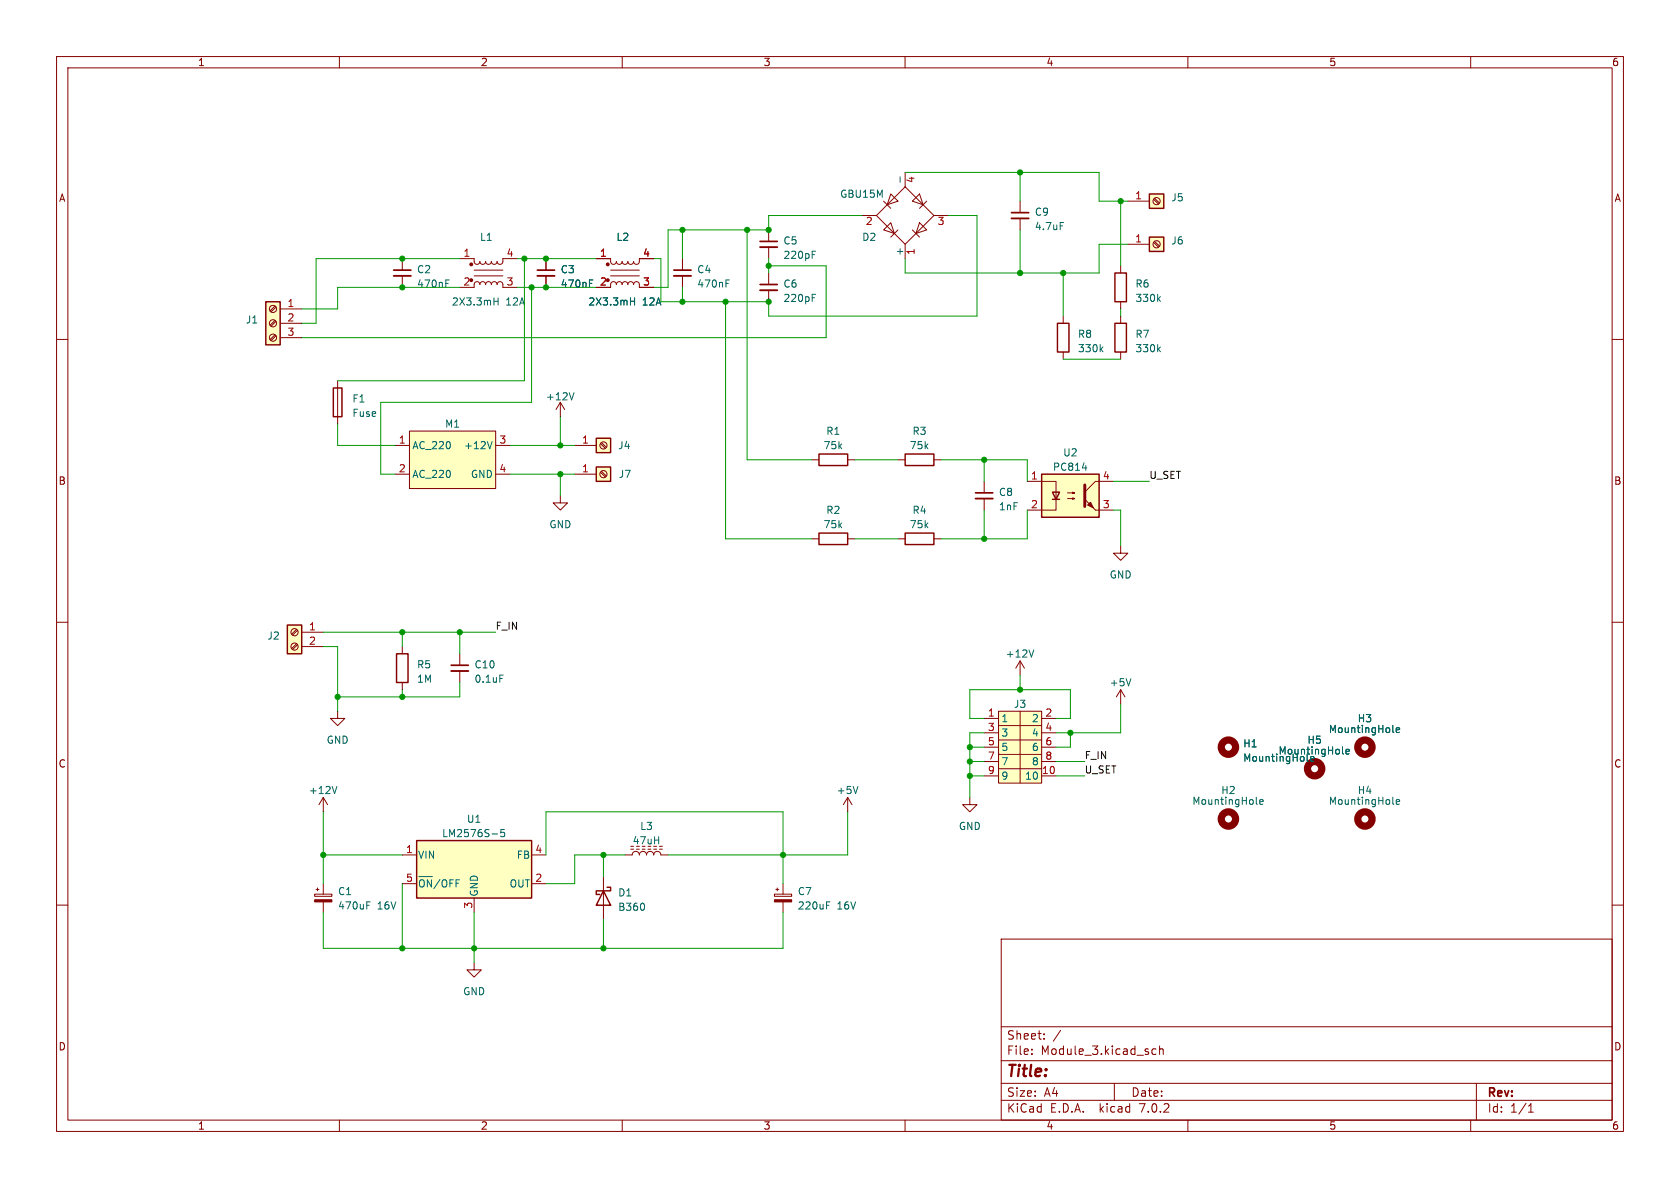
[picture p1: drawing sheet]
<svg xmlns="http://www.w3.org/2000/svg" width="297mm" height="210mm" viewBox="0 0 297 210" stroke-linecap="round" stroke-linejoin="round" font-family="sans-serif">
<g fill="none" stroke="#840000" stroke-width=".18">
<path d="M10 10h277v190h-277zM12 12h273v186h-273zM60 10v2M110 10v2M160 10v2M210 10v2M260 10v2M152.4 38.1h2.5M154.9 38.1l5.1-5.1 5.1 5.1-5.1 5.1zM156.2 35.6l1.3 1.2M157.5 34.3l1.2 1.3-1.9 .6zM157.5 39.4l.6 1.9-1.9-.7z"/>
<path d="M160 30.5v2.5M161.3 35.6l1.3-1.3 .6 1.9zM162.6 39.4l1.2 1.2-1.9 .7zM163.8 35.6l-1.2 1.2M165.1 38.1h2.5M180.3 35.6v2M180.3 38.6v2M199.4 35.6h3.8M203.9 35.2l.9 .9M204.1 35.1l.9 .8M10 60h2M48.6 59.2l-.8 .8"/>
<path d="M48.6 56.6l-.8 .9M48.6 54.1l-.8 .8M48.8 59.4l-.9 .8M48.8 56.8l-.9 .9M48.8 54.3l-.9 .8M49.5 54.6h3.8M49.5 57.2h3.8M49.5 59.7h3.8M71.1 45.7v2.1M71.1 48.8v2M81.3 45.7h2.5l.1 .8 .4 .2 .4-.1 .1-.4 .2 .4 .3 .1 .4-.1 .2-.4 .1 .3 .3 .2 .4-.1 .2-.4 .2 .4 .4 .1 .3-.2 .1-.3 .2 .4 .4 .1 .4-.3v-.7h2.5M81.3 50.8h2.5l.1-.7 .4-.3 .4 .1 .1 .4 .2-.3 .3-.2 .4 .1 .2 .4v-.3l.3-.2 .5 .1 .2 .4 .2-.4 .4-.1 .3 .2 .1 .3 .1-.4 .5-.1 .4 .3v.7h2.5"/>
<path d="M83.8 47.8h5.1M83.8 48.8h5.1M96.5 45.7v2.1M96.5 48.8v2M105.4 45.7h2.5l.1 .8 .4 .2 .4-.1 .2-.4 .1 .4 .3 .1 .4-.1 .2-.4 .1 .3 .3 .2 .4-.1 .2-.4 .2 .4 .5 .1 .2-.2 .1-.3 .2 .4 .4 .1 .4-.3v-.7h2.6M105.4 50.8h2.5l.1-.7 .5-.3 .3 .1 .2 .4 .1-.3 .3-.2 .4 .1 .2 .4 .1-.3 .2-.2 .5 .1 .2 .4 .2-.4 .4-.1 .3 .2 .1 .3 .2-.4 .4-.1 .4 .3v.7h2.6M107.9 47.8h5.1M107.9 48.8h5.1M120.6 45.7v2.1M120.6 48.8v2M135.9 40.6v2.1M135.9 43.7v2"/>
<path d="M135.9 48.3v2M135.9 51.3v2M158.7 40.6l-1.2 1.3M160 43.2v2.5M161.3 40.6l1.3 1.3M188 55.9v1.3M198.1 47v1.3M198.1 53.3v1.3M198.1 55.9v1.3M199.4 43.2h3.8M203.9 42.8l.9 .9M204.1 42.7l.9 .8"/>
<path d="M285 60h2M59.7 67.3v7.6M69.8 78.7h2.6M72.4 76.2h15.2v10.2h-15.2zM87.6 78.7h2.6M99.1 71.1l-.8 1.3M99.1 71.1v2.6M99.1 71.1l.7 1.3M101.6 78.7h3.8M106.1 78.4l.9 .8M106.3 78.2l.9 .9M188 62.2v1.3"/>
<path d="M198.1 62.2v1.3M69.8 83.8h2.6M87.6 83.8h2.6M99.1 87.6v1.3h1.2l-1.2 1.3-1.3-1.3h1.3M101.6 83.8h3.8M106.1 83.5l.9 .8M106.3 83.3l.9 .9M143.5 81.3h1.3M143.5 95.3h1.3M149.9 81.3h1.2M149.9 95.3h1.2M158.7 81.3h1.3"/>
<path d="M158.7 95.3h1.3M165.1 81.3h1.3M165.1 95.3h1.3M174 85.1v2M174 88.1v2.1M181.6 85.1h5.1v5.1h-5.1M188.7 88.1h1.3l-.4 .2v-.3l.4 .1M188.7 87.1h1.3l-.4 .1v-.2l.4 .1M193.7 90.2h3.1M196.8 85.1h-3.1l-1.9 1.9M198.1 96.5v1.3h1.3l-1.3 1.3-1.3-1.3h1.3M10 110h2"/>
<path d="M52.4 113.8l-.8 .8M52.4 111.3l-.8 .8M52.6 114l-.9 .8M52.6 111.4l-.9 .9M53.3 111.8h3.8M53.3 114.3h3.8M71.1 114.3v1.3M81.3 115.6v2M81.3 118.6v2.1M180.3 116.8v2.6M180.3 116.8l-.7 1.3M180.3 116.8l.8 1.3"/>
<path d="M285 110h2M59.7 125.7v1.3h1.3l-1.3 1.3-1.3-1.3h1.3M71.1 120.7v1.2M174 127h2.5M174 137.2h2.5M174 129.5h2.5M174 132.1h2.5M174 134.6h2.5M176.5 125.7h7.6v12.7h-7.6zM176.5 135.9h7.6M176.5 133.4h7.6M176.5 130.8h7.6"/>
<path d="M176.5 128.3h7.6M180.3 125.7v12.7M184.1 127h2.6M184.1 137.2h2.6M184.1 129.5h2.6M184.1 132.1h2.6M184.1 134.6h2.6M198.1 121.9l-.7 1.3M198.1 121.9v2.6M198.1 121.9l.8 1.3M10 160h2M55.6 158.1h3.1v.3h-3.1z"/>
<path d="M55.9 157.2h.5M56.1 157v.5M57.1 141l-.7 1.2M57.1 141v2.5M57.1 156.2v1.9M57.1 159.4v1.9M57.1 141l.8 1.2M71.1 151.1h2.6M71.1 156.2h2.6M83.8 158.8v2.5M94 151.1h2.5M94 156.2h2.5"/>
<path d="M106.7 154.9v7.7M110.5 151.1h1.3a.64 .64 0 0 1 .6-.6 .64 .64 0 0 1 .6 .6 .64 .64 0 0 1 .7-.6 .64 .64 0 0 1 .6 .6 .64 .64 0 0 1 .6-.6 .64 .64 0 0 1 .7 .6 .64 .64 0 0 1 .6-.6 .64 .64 0 0 1 .6 .6h1.3M111.5 150.1h.5M112.5 150.1h.5M113.5 150.1h.5M114.6 150.1h.5M115.6 150.1h.5M116.6 150.1h.5M116.6 149.6h.5M136.9 158.1h3.1v.3h-3.1zM137.2 157.2h.5M137.4 157v.5"/>
<path d="M138.4 156.2v1.9M138.4 159.4v1.9M149.9 141l-.8 1.2M149.9 141v2.5M149.9 141l.7 1.2M171.4 141v1.2h1.3l-1.3 1.3-1.2-1.3h1.2M285 160h2M83.8 170.2v1.3h1.3l-1.3 1.2-1.3-1.2h1.3M177 166h108v32h-108zM60 198v2M110 198v2M160 198v2"/>
<path d="M177 194.5h108M177 191.5h108M177 187.5h108M177 181.5h108M182.4 186.3v.1M182.4 185.5v.1M184.6 183.6v.1M184.6 182.8v.1M197 191.5v3M203.6 186.1l.3 .3 .5-.1M204.4 185.5l-.5-.1-.3 .3M205 185.5l.2-.1 .4 .1v.9"/>
<path d="M205 184.9v1.5M210 198v2M260 198v2M261 191.5v6.5M270.2 196.6h.9M270.2 195.5l.4-.4v1.5"/>
<circle cx="204.5" cy="35.6" r=".63"/>
<circle cx="48.3" cy="57.1" r=".63"/>
<circle cx="48.3" cy="59.7" r=".63"/>
<circle cx="48.3" cy="54.6" r=".63"/>
<circle cx="204.5" cy="43.2" r=".63"/>
<circle cx="106.7" cy="78.7" r=".63"/>
<circle cx="106.7" cy="83.8" r=".63"/>
<circle cx="52.1" cy="111.8" r=".63"/>
<circle cx="52.1" cy="114.3" r=".63"/>
</g>
<g fill="#840000" stroke="#840000" stroke-width=".18">
<path d="M191.8 88.3l1.9 1.9z"/>
<path d="M192.3 89.3l.5-.5 .5 1z"/>
<path d="M55.6 159.1h3.1v.3h-3.1z"/>
<path d="M136.9 159.1h3.1v.3h-3.1z"/>
<circle cx="83.3" cy="49.5" r=".25"/>
<circle cx="83.3" cy="46.7" r=".25"/>
<circle cx="107.4" cy="49.5" r=".25"/>
<circle cx="107.4" cy="46.7" r=".25"/>
</g>
<g fill="none" stroke="#006464" stroke-width=".18">
<path d="M159.1 31.3v.9M187.4 39.3h.6M78.8 49.5h.6M87.3 53.3h.8M88.1 52.7v1.2M104.2 49.5h.6M111.5 53.3h.7M112.2 52.7v1.2M128.3 49.5h.6M143.6 44.4h.6M143.6 52h.6M204.8 52.8l.3 .5"/>
<path d="M205.1 52.4l-.4 .5M87 78.1l-.4 1.2M101.5 69.4l-.4 1.3M194.6 61.7l.4 .5M195 61.3l-.5 .5M204.8 61.7l.3 .5M205.1 61.3l-.4 .5M191.3 82.7h.8M88.4 119.3h.6M182.8 114.9l-.5 1.3M199.9 120l-.4 1.2M59.6 139l-.5 1.3"/>
<path d="M151.7 139l-.4 1.3M231.2 134.5l.1 .1M231.8 134.5h.4M237.4 133.2l.1 .1M237.9 132.9l.6-.1v-.3h-.4l-.2 .1 .1 .6h.5M246.3 129.4l.1 .1M246.8 129.1l.6-.2v-.2l-.4-.1-.2 .2 .1 .6h.5M64.8 159.4h.6M74 155h2.4M74.2 156a.42 .42 0 0 1 .4-.5 .42 .42 0 0 1 .4 .5M76.3 155.5v1.3l-.8-1.3v1.3M77.8 155.5l-1.1 1.6"/>
<path d="M78.1 156a.42 .42 0 0 1 .5-.5 .42 .42 0 0 1 .4 .5M80.1 155.5h-.6v1.3M81.2 155.5h-.6v1.3M87 147.4h1M89.2 146.6h-.6l-.1 .6 .2-.1 .4 .1 .1 .2v.4l-.2 .1-.5-.1M113.9 159.9v.8M146.1 159.4h.6M222.2 142.1l.1 .1M222.7 141.8l.6-.2-.1-.2-.3-.1-.2 .2 .1 .6h.4M246.3 142.1l.1 .1M246.8 141.8l.6-.2v-.2l-.4-.1-.2 .2 .1 .6h.5"/>
</g>
<g fill="none" stroke="#840000" stroke-width="1.3">
<circle cx="217.2" cy="132.1" r="1.27"/>
<circle cx="232.4" cy="135.9" r="1.27"/>
<circle cx="241.3" cy="132.1" r="1.27"/>
<circle cx="217.2" cy="144.8" r="1.27"/>
<circle cx="241.3" cy="144.8" r="1.27"/>
</g>
<g fill="#ffffc2" stroke="#ffffc2" stroke-width=".18">
<path d="M105.4 82.6h2.5v2.5h-2.5z"/>
<path d="M105.4 77.5h2.5v2.5h-2.5z"/>
<path d="M73.7 148.6h20.3v10.2h-20.3z"/>
<path d="M184.1 83.8h10.2v7.6h-10.2z"/>
<path d="M203.2 34.3h2.5v2.5h-2.5z"/>
<path d="M203.2 41.9h2.5v2.6h-2.5z"/>
<path d="M47 53.3h2.5v7.7h-2.5z"/>
<path d="M72.4 76.2h15.2v10.2h-15.2z"/>
<path d="M50.8 110.5h2.5v5.1h-2.5z"/>
<path d="M176.5 125.7h7.6v12.7h-7.6z"/>
</g>
<g fill="none" stroke="#840000" stroke-width=".25">
<path d="M203.2 34.3h2.5v2.5h-2.5zM47 53.3h2.5v7.7h-2.5zM186.9 57.2h2.1v5h-2.1zM197.1 48.3h2v5h-2zM197.1 57.2h2v5h-2zM203.2 41.9h2.5v2.6h-2.5zM58.9 68.6h1.6v5.1h-1.6zM105.4 77.5h2.5v2.5h-2.5zM105.4 82.6h2.5v2.5h-2.5zM144.8 94.2h5.1v2.1h-5.1zM144.8 80.3h5.1v2h-5.1zM160 80.3h5.1v2h-5.1z"/>
<path d="M160 94.2h5.1v2.1h-5.1zM184.1 83.8h10.2v7.6h-10.2zM186.1 87h1.2l-.6 1.3zM186.1 88.3h1.2M50.8 110.5h2.5v5.1h-2.5zM70.1 115.6h2v5.1h-2zM73.7 148.6h20.3v10.2h-20.3zM106.7 157.5l1.2 2.5h-2.5zM107.3 156.8h.6v.7h-2.5v.6h.6"/>
</g>
<path d="M178.8 38.6h3.1M69.6 48.8h3M95 48.8h3M119.1 48.8h3.1M134.4 43.7h3M134.4 51.3h3M172.5 88.1h3M79.8 118.6h3" fill="none" stroke="#840000" stroke-width=".33"/>
<path d="M178.8 37.6h3.1M69.6 47.8h3M95 47.8h3M119.1 47.8h3.1M134.4 42.7h3M134.4 50.3h3M172.5 87.1h3M79.8 117.6h3" fill="none" stroke="#840000" stroke-width=".3"/>
<path d="M191.8 85.7v3.8" fill="none" stroke="#840000" stroke-width=".51"/>
<g fill="none" stroke="#009600" stroke-width=".18">
<path d="M152.4 38.1h-16.5v2.5h-17.8v10.2h-2.5M160 30.5h34.3v5.1h5.1M167.6 38.1h5.1v17.8h-36.8v-2.6h-19.1v-7.6h-1.2M180.3 30.5v5.1M198.1 35.6v11.4M81.3 45.7h-25.4v11.5h-2.6M81.3 50.8h-21.6v3.8h-6.4M91.4 45.7h14M91.4 50.8h14M92.7 45.7v21.6h-33M94 50.8v20.3h-26.7v12.7h2.5M120.6 40.6v5.1"/>
<path d="M120.6 50.8v2.5M128.3 53.3v42h15.2M132.1 40.6v40.7h11.4M135.9 45.7v2.6M135.9 47h10.1v12.7h-92.7M180.3 40.6v7.7M188 48.3v7.6M198.1 54.6v1.3M199.4 43.2h-5.1v5.1h-34.3v-2.6M59.7 74.9v3.8h10.1M90.2 78.7h11.4M99.1 73.7v5"/>
<path d="M188 63.5h10.1M90.2 83.8h11.4M99.1 83.8v3.8M151.1 81.3h7.6M151.1 95.3h7.6M166.4 81.3h15.2v3.8M174 81.3v3.8M174 90.2v5.1M181.6 90.2v5.1h-15.2M196.8 85.1h6.4M196.8 90.2h1.3v6.3M57.1 111.8h30.5"/>
<path d="M57.1 114.3h2.6v11.4M71.1 111.8v2.5M81.3 111.8v3.8M180.3 119.4v2.5M71.1 121.9v1.3M81.3 120.7v2.5h-21.6M171.4 134.6h2.6M171.4 137.2h2.6M171.4 132.1h2.6M174 127h-2.6v-5.1h17.8v5.1h-2.5M174 129.5h-2.6v11.5M186.7 134.6h5.1"/>
<path d="M186.7 137.2h5.1M189.2 129.5v2.6h-2.5M198.1 124.5v5h-11.4M57.1 151.1h14M57.1 143.5v12.7M71.1 156.2v11.4M96.5 151.1v-7.6h41.9v12.7M106.7 151.1v3.8M110.5 151.1h-8.9v5.1h-5.1M149.9 143.5v7.6h-31.8M57.1 161.3v6.3h81.3v-6.3M83.8 161.3v8.9"/>
<path d="M106.7 162.6v5"/>
</g>
<g fill="#009600" stroke="#009600" stroke-width=".18">
<circle cx="96.5" cy="45.7" r=".46"/>
<circle cx="96.5" cy="50.8" r=".46"/>
<circle cx="71.1" cy="45.7" r=".46"/>
<circle cx="71.1" cy="50.8" r=".46"/>
<circle cx="92.7" cy="45.7" r=".46"/>
<circle cx="94" cy="50.8" r=".46"/>
<circle cx="99.1" cy="78.7" r=".46"/>
<circle cx="198.1" cy="35.6" r=".46"/>
<circle cx="180.3" cy="30.5" r=".46"/>
<circle cx="174" cy="95.3" r=".46"/>
<circle cx="174" cy="81.3" r=".46"/>
<circle cx="180.3" cy="48.3" r=".46"/>
<circle cx="188" cy="48.3" r=".46"/>
<circle cx="180.3" cy="121.9" r=".46"/>
<circle cx="71.1" cy="167.6" r=".46"/>
<circle cx="83.8" cy="167.6" r=".46"/>
<circle cx="106.7" cy="167.6" r=".46"/>
<circle cx="57.1" cy="151.1" r=".46"/>
<circle cx="106.7" cy="151.1" r=".46"/>
<circle cx="138.4" cy="151.1" r=".46"/>
<circle cx="132.1" cy="40.6" r=".46"/>
<circle cx="135.9" cy="40.6" r=".46"/>
<circle cx="135.9" cy="47" r=".46"/>
<circle cx="120.6" cy="40.6" r=".46"/>
<circle cx="135.9" cy="53.3" r=".46"/>
<circle cx="128.3" cy="53.3" r=".46"/>
<circle cx="120.6" cy="53.3" r=".46"/>
<circle cx="99.1" cy="83.8" r=".46"/>
<circle cx="81.3" cy="111.8" r=".46"/>
<circle cx="71.1" cy="111.8" r=".46"/>
<circle cx="71.1" cy="123.2" r=".46"/>
<circle cx="59.7" cy="123.2" r=".46"/>
<circle cx="171.4" cy="137.2" r=".46"/>
<circle cx="189.2" cy="129.5" r=".46"/>
<circle cx="171.4" cy="134.6" r=".46"/>
<circle cx="171.4" cy="132.1" r=".46"/>
</g>
<text font-size="2.8" fill="#840000" x="178" y="190.8">Title:</text>
<g font-size="2.1" fill="#840000">
<text x="178" y="183.9">Sheet:</text>
<text x="186.2" y="183.9">/</text>
<text x="178" y="186.6">File:</text>
<text x="184" y="186.6">Module_3.kicad_sch</text>
<text x="178" y="196.8">KiCad</text>
<text x="178" y="194">Size:</text>
<text x="184.6" y="194">A4</text>
<text x="185.7" y="196.8">E.D.A.</text>
<text x="194.4" y="196.8">kicad</text>
<text x="200" y="194">Date:</text>
<text x="201.5" y="196.8">7.0.2</text>
<text x="263" y="194.2">Rev:</text>
<text x="263" y="196.8">Id:</text>
<text x="267" y="196.8">1/1</text>
</g>
<g font-size="1.8" fill="#840000">
<text x="35" y="11.8">1</text>
<text x="85" y="11.8">2</text>
<text x="135" y="11.8">3</text>
<text x="185" y="11.8">4</text>
<text x="235" y="11.8">5</text>
<text x="285" y="11.8">6</text>
<text x="10.4" y="35.8">A</text>
<text x="285.4" y="35.8">A</text>
<text x="10.3" y="85.8">B</text>
<text x="285.3" y="85.8">B</text>
<text x="10.3" y="135.8">C</text>
<text x="285.3" y="135.8">C</text>
<text x="10.3" y="185.8">D</text>
<text x="285.3" y="185.8">D</text>
<text x="35" y="199.8">1</text>
<text x="85" y="199.8">2</text>
<text x="135" y="199.8">3</text>
<text x="185" y="199.8">4</text>
<text x="235" y="199.8">5</text>
<text x="285" y="199.8">6</text>
</g>
<g font-size="1.8" fill="#006464">
<text x="148.5" y="35.1">GBU15M</text>
<text x="207" y="35.8">J5</text>
<text x="182.9" y="38.3">C9</text>
<text x="182.9" y="40.8">4.7uF</text>
<text x="84.8" y="42.7">L1</text>
<text x="108.9" y="42.7">L2</text>
<text x="138.4" y="43.4">C5</text>
<text x="138.4" y="45.9">220pF</text>
<text x="152.4" y="42.7">D2</text>
<text x="159.8" y="45.3" transform="rotate(-90 159.8 45.3)">+</text>
<text x="207" y="43.4">J6</text>
<text x="73.7" y="48.5">C2</text>
<text x="73.7" y="51">470nF</text>
<text x="99.1" y="48.5">C3</text>
<text x="99.1" y="51">470nF</text>
<text x="123.2" y="48.5">C4</text>
<text x="123.2" y="51">470nF</text>
<text x="138.4" y="51">C6</text>
<text x="138.4" y="53.5">220pF</text>
<text x="200.7" y="51">R6</text>
<text x="200.7" y="53.5">330k</text>
<text x="43.4" y="57.3">J1</text>
<text x="79.8" y="54.2">2X3.3mH</text>
<text x="89.4" y="54.2">12A</text>
<text x="104" y="54.2">2X3.3mH</text>
<text x="113.5" y="54.2">12A</text>
<text x="190.5" y="59.9">R8</text>
<text x="200.7" y="59.9">R7</text>
<text x="190.5" y="62.4">330k</text>
<text x="200.7" y="62.4">330k</text>
<text x="62.2" y="71.3">F1</text>
<text x="96.5" y="70.9">+12V</text>
<text x="62.2" y="73.9">Fuse</text>
<text x="78.6" y="75.8">M1</text>
<text x="146" y="77">R1</text>
<text x="161.3" y="77">R3</text>
<text x="72.9" y="79.6">AC_220</text>
<text x="81.9" y="79.6">+12V</text>
<text x="109.2" y="79.6">J4</text>
<text x="145.5" y="79.6">75k</text>
<text x="160.8" y="79.6">75k</text>
<text x="186.1" y="83.4">PC814</text>
<text x="187.9" y="80.8">U2</text>
<text x="72.9" y="84.6">AC_220</text>
<text x="83.1" y="84.6">GND</text>
<text x="109.3" y="84.6">J7</text>
<text x="176.5" y="87.8">C8</text>
<text x="97.1" y="93.5">GND</text>
<text x="145.5" y="93.5">75k</text>
<text x="146" y="91">R2</text>
<text x="160.8" y="93.5">75k</text>
<text x="161.3" y="91">R4</text>
<text x="176.5" y="90.4">1nF</text>
<text x="196.1" y="102.4">GND</text>
<text x="47.2" y="113.2">J2</text>
<text x="73.7" y="118.3">R5</text>
<text x="83.8" y="118.3">C10</text>
<text x="177.7" y="116.4">+12V</text>
<text x="73.7" y="120.8">1M</text>
<text x="83.8" y="120.8">0.1uF</text>
<text x="179.2" y="125.3">J3</text>
<text x="196.1" y="121.5">+5V</text>
<text x="57.7" y="131.6">GND</text>
<text x="177" y="127.8">1</text>
<text x="177" y="130.4">3</text>
<text x="182.3" y="127.8">2</text>
<text x="182.3" y="130.4">4</text>
<text x="231.1" y="131.6">H5</text>
<text x="234.9" y="129.7">MountingHole</text>
<text x="240" y="127.8">H3</text>
<text x="177" y="132.9">5</text>
<text x="177" y="135.4">7</text>
<text x="177" y="138">9</text>
<text x="181.1" y="138">10</text>
<text x="182.3" y="132.9">6</text>
<text x="182.3" y="135.4">8</text>
<text x="219.7" y="132.3">H1</text>
<text x="219.7" y="134.8">MountingHole</text>
<text x="226" y="133.5">MountingHole</text>
<text x="54.5" y="140.5">+12V</text>
<text x="147.9" y="140.5">+5V</text>
<text x="210.7" y="142.4">MountingHole</text>
<text x="215.8" y="140.5">H2</text>
<text x="234.9" y="142.4">MountingHole</text>
<text x="240" y="140.5">H4</text>
<text x="78.1" y="148.1">LM2576S-5</text>
<text x="82.5" y="145.6">U1</text>
<text x="111.8" y="149.4">47uH</text>
<text x="113.1" y="146.9">L3</text>
<text x="169.5" y="146.9">GND</text>
<text x="73.9" y="152">VIN</text>
<text x="91.2" y="152">FB</text>
<text x="59.7" y="158.4">C1</text>
<text x="59.7" y="160.9">470uF</text>
<text x="66.7" y="160.9">16V</text>
<text x="73.9" y="157.6">~{ON}/OFF</text>
<text x="84.6" y="158.5" transform="rotate(-90 84.6 158.5)">GND</text>
<text x="90" y="157">OUT</text>
<text x="109.2" y="158.6">D1</text>
<text x="109.2" y="161.2">B360</text>
<text x="141" y="158.4">C7</text>
<text x="141" y="160.9">220uF</text>
<text x="147.9" y="160.9">16V</text>
<text x="81.8" y="176.1">GND</text>
</g>
<g font-size="1.8" fill="#a90000">
<text x="161.9" y="32.4" transform="rotate(-90 161.9 32.4)">4</text>
<text x="200.6" y="35.3">1</text>
<text x="153" y="40">2</text>
<text x="165.7" y="40">3</text>
<text x="81.9" y="45.5">1</text>
<text x="89.5" y="45.5">4</text>
<text x="106" y="45.5">1</text>
<text x="113.6" y="45.5">4</text>
<text x="161.9" y="45.1" transform="rotate(-90 161.9 45.1)">1</text>
<text x="200.6" y="42.9">1</text>
<text x="81.9" y="50.5">2</text>
<text x="89.5" y="50.5">3</text>
<text x="106" y="50.5">2</text>
<text x="113.6" y="50.5">3</text>
<text x="50.8" y="54.4">1</text>
<text x="50.8" y="56.9">2</text>
<text x="50.8" y="59.4">3</text>
<text x="70.5" y="78.5">1</text>
<text x="70.5" y="83.6">2</text>
<text x="88.2" y="78.5">3</text>
<text x="88.2" y="83.6">4</text>
<text x="102.8" y="83.6">1</text>
<text x="102.8" y="78.5">1</text>
<text x="182.2" y="84.8">1</text>
<text x="182.2" y="89.9">2</text>
<text x="194.9" y="89.9">3</text>
<text x="194.9" y="84.8">4</text>
<text x="54.6" y="111.5">1</text>
<text x="54.6" y="114">2</text>
<text x="174.6" y="126.7">1</text>
<text x="174.6" y="129.3">3</text>
<text x="174.6" y="131.8">5</text>
<text x="184.8" y="126.7">2</text>
<text x="184.8" y="129.3">4</text>
<text x="184.8" y="131.8">6</text>
<text x="174.6" y="134.4">7</text>
<text x="174.6" y="136.9">9</text>
<text x="184.1" y="136.9">10</text>
<text x="184.8" y="134.4">8</text>
<text x="71.7" y="150.9">1</text>
<text x="71.7" y="156">5</text>
<text x="94.6" y="156">2</text>
<text x="94.6" y="150.9">4</text>
<text x="83.6" y="160.7" transform="rotate(-90 83.6 160.7)">3</text>
</g>
<g font-size="1.8" fill="#0f0f0f">
<text x="203.2" y="84.7">U_SET</text>
<text x="87.6" y="111.4">F_IN</text>
<text x="191.8" y="134.3">F_IN</text>
<text x="191.8" y="136.8">U_SET</text>
</g>
</svg>
